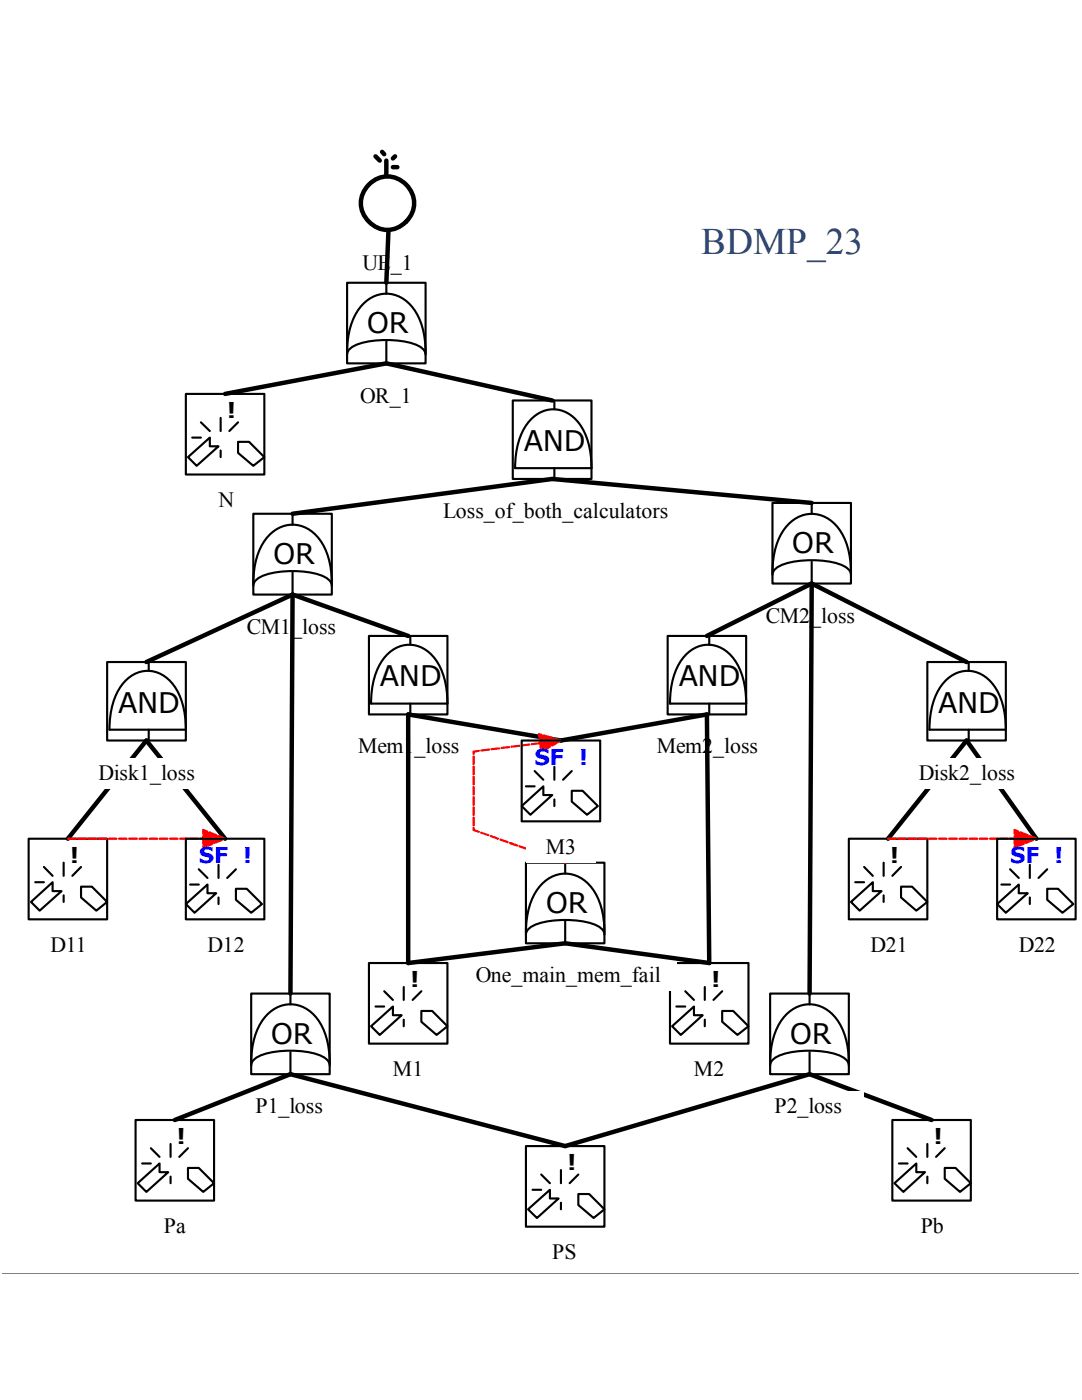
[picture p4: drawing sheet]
<svg xmlns="http://www.w3.org/2000/svg" width="216mm" height="279mm" viewBox="0 0 216 279" stroke-linecap="round" stroke-linejoin="round" font-family="sans-serif">
<path d="M.5 25.1h214.9v229.1h-214.9z" fill="#808080"/>
<path d="M.5 25.1h214.9v228.9h-214.9z" fill="#fff"/>
<path d="M74.9 31.2l.9 .8M76.2 30.3l.5 .5M77.1 32v3.6M78.4 33.4h.9M78.8 31.2l-.4 .4" fill="none" stroke="#000" stroke-width=".89"/>
<circle cx="77.3" cy="40.5" r="5.3" fill="#fff"/>
<circle cx="77.3" cy="40.5" r="5.3" fill="none" stroke="#000" stroke-width=".89"/>
<path d="M68.4 49.5h17.8v6.1h-17.8z" fill="#fff"/>
<path d="M69.3 56.4h15.6v16.1h-15.6zM77.1 56.4v2.2M69.3 70.4a13.6 13.6 0 0 1 3.1-9.6 6.4 6.4 0 0 1 10.3 1 14.4 14.4 0 0 1 2.2 8.6M69.3 70.8l.2-.7a5.7 5.7 0 0 1 3.8-1.9 19.6 19.6 0 0 1 10 .7l.9 .5 .5 .7 .2 .7M77.1 68.2v4.3" fill="none" stroke="#000" stroke-width=".42"/>
<path d="M67.9 76h18.3v6.1h-18.3z" fill="#fff"/>
<path d="M102.3 79.9h15.7v15.7h-15.7zM110.6 79.9v1.8M105.8 83.8a6.1 6.1 0 0 1 10 1.1 14.7 14.7 0 0 1 2.2 8.5h-15.2a13.9 13.9 0 0 1 3-9.6zM110.6 93.4v2.2" fill="none" stroke="#000" stroke-width=".42"/>
<path d="M84.5 99.1h51.8v6.1h-51.8z" fill="#fff"/>
<path d="M37.1 78.6h15.6v16.1h-15.6zM37.5 91.2l4.4-3.9v1.8h1.7l-4.4 3.9zM38.4 87.3h1.7M40.1 84.3l1.8 1.7M44 83.4v2.6M44 89.9v1.3M47.5 88.2h2.2l3 3-2.2 1.8-3-2.6zM47.5 84.3l-1.7 1.7" fill="none" stroke="#000" stroke-width=".42"/>
<path d="M39.7 96.9h10.8v6.1h-10.8z" fill="#fff"/>
<path d="M77.5 46l-.4 10.4M44.9 78.6l32.2-6.1 33.1 7.4" fill="none" stroke="#000" stroke-width=".89"/>
<path d="M50.5 102.5h15.7v16.2h-15.7zM50.5 116.5a13.6 13.6 0 0 1 3.2-9.6 6.4 6.4 0 0 1 10.3 1 14.4 14.4 0 0 1 2.2 8.6M50.5 116.9a3.1 3.1 0 0 1 2.8-2.3 19.2 19.2 0 0 1 11.3 .4l.8 .6 .6 .6 .2 .7M58.4 102.5v2.2M58.4 114.3v4.4" fill="none" stroke="#000" stroke-width=".42"/>
<path d="M45.3 122.1h26.2v6.1h-26.2z" fill="#fff"/>
<path d="M154.1 100.4h15.7v16.1h-15.7zM154.1 114.3a13.6 13.6 0 0 1 3.1-9.6 6.4 6.4 0 0 1 10.4 1.1 14.4 14.4 0 0 1 2.2 8.5M154.1 114.7l.2-.7a5.7 5.7 0 0 1 3.9-1.9 19.6 19.6 0 0 1 10 .8l.8 .5 .6 .6 .2 .7M162 100.4v2.1M162 112.1v4.4" fill="none" stroke="#000" stroke-width=".42"/>
<path d="M148.9 120h26.1v6.1h-26.1z" fill="#fff"/>
<path d="M162 100.4l-51.8-4.8-51.8 6.9" fill="none" stroke="#000" stroke-width=".89"/>
<path d="M5.7 167.4h15.7v16.1h-15.7zM7 176.1h1.8M8.8 173l1.7 1.8M12.7 172.2v2.6M12.7 178.7v1.3M16.2 177h2.1l3.1 3-2.2 1.7-3-2.6zM16.2 173l-1.8 1.8M6.2 180l4.3-3.9v1.7h1.8l-4.4 3.9z" fill="none" stroke="#000" stroke-width=".42"/>
<path d="M6.2 185.7h15.2v6.1h-15.2z" fill="#fff"/>
<path d="M13.5 167.4l15.7-19.6 15.7 19.6" fill="none" stroke="#000" stroke-width=".89"/>
<g fill="#f00">
<path d="M13.4 167.2h1.7l.2 .2-.2 .2h-1.6l-.2-.2zM15.4 167.2h1.7l.3 .2-.3 .2h-1.5l-.2-.2zM17.5 167.2h1.7l.2 .2-.2 .2h-1.6l-.2-.2zM19.5 167.2h1.7l.2 .2-.2 .2h-1.5l-.3-.2zM21.5 167.2h1.7l.3 .2-.3 .2h-1.5l-.2-.2zM23.6 167.2h1.7l.2 .2-.2 .2h-1.6l-.1-.1zM25.6 167.2h1.7l.2 .2-.2 .2h-1.5l-.2-.1zM27.7 167.2h1.6l.2 .2-.2 .2h-1.5l-.1-.1zM29.7 167.2h1.7l.2 .2-.2 .2h-1.6l-.1-.1zM31.7 167.2h1.7l.2 .2-.2 .2h-1.5l-.2-.1zM33.8 167.2h1.6l.2 .2-.2 .2h-1.5l-.1-.1zM35.8 167.2h1.7l.2 .2-.2 .2h-1.6l-.1-.1zM37.8 167.2h1.7l.2 .2-.2 .2h-1.5l-.2-.1zM39.9 167.2h1.6l.2 .2-.2 .2h-1.5l-.1-.1zM41.9 167.2h1.7l.2 .2-.2 .2h-1.6l-.1-.1zM43.9 167.2h1l.2 .2-.2 .2h-.8l-.2-.2z"/>
<path d="M40.9 168.7l1.4-.5 .3 .1-.1 .3-1.5 .6-.2-.2zM42.6 168.1l1.6-.7 .2 .2-.1 .3-1.4 .5h-.2zM43.4 166.8l.3-.1 1.3 .5 .1 .2-.1 .2h-.4l-.1-.2 .3-.2v.4l-1.2-.5zM41.7 165.9l1.6 .6 .1 .3-.3 .1-1.4-.6-.1-.3zM40.4 165.4l1 .3 .1 .3-.3 .2-.7-.3 .3-.2-.1 .8h-.3zM40.4 166.7h.3l.1 .2v1.5l-.2 .2-.3-.2zM40.4 168.8l.2-.1a.37 .37 0 0 1 .1 .6h-.1a.37 .37 0 0 1-.2-.5z"/>
</g>
<path d="M40.6 165.7l4.3 1.7-4.3 1.7z" fill="#f00"/>
<path d="M21.4 132.1h15.7v15.7h-15.7zM24.9 136a6.1 6.1 0 0 1 10 1.1 14.7 14.7 0 0 1 2.2 8.5h-15.3a13.9 13.9 0 0 1 3.1-9.6zM29.7 132.1v1.8M29.7 145.6v2.2" fill="none" stroke="#000" stroke-width=".42"/>
<path d="M15.7 151.3h27.5v6.1h-27.5z" fill="#fff"/>
<path d="M58.4 118.7l-29.2 13.4" fill="none" stroke="#000" stroke-width=".89"/>
<path d="M73.6 126.9h15.7v15.7h-15.7zM77.1 130.8a6.1 6.1 0 0 1 10 1.1 14.7 14.7 0 0 1 2.2 8.5h-15.3a13.9 13.9 0 0 1 3.1-9.6zM81.9 126.9v1.8M81.9 140.4v2.2" fill="none" stroke="#000" stroke-width=".42"/>
<path d="M67.5 146h28.3v6.1h-28.3z" fill="#fff"/>
<path d="M58.4 118.7l23 8.2" fill="none" stroke="#000" stroke-width=".89"/>
<path d="M73.6 192.2h15.7v16.1h-15.7zM76.7 197.8l1.7 1.8M80.6 197v2.6M84.1 197.8l-1.8 1.8M74 204.8l4.4-3.9v1.7h1.7l-4.3 3.9zM74.9 200.9h1.8M80.6 203.5v1.3M84.1 201.8h2.1l3.1 3-2.2 1.7-3-2.6z" fill="none" stroke="#000" stroke-width=".42"/>
<path d="M74.5 210.4h13.9v6.1h-13.9z" fill="#fff"/>
<path d="M111.9 147.8l-30.5-5.2v49.6" fill="none" stroke="#000" stroke-width=".89"/>
<path d="M169.4 167.4h15.6v16.1h-15.6zM170.6 176.1h1.8M172.4 173l1.8 1.8M176.3 172.2v2.6M176.3 178.7v1.3M179.8 177h2.2l3 3-2.2 1.7-3-2.6zM179.8 173l-1.7 1.8M169.8 180l4.4-3.9v1.7h1.7l-4.4 3.9z" fill="none" stroke="#000" stroke-width=".42"/>
<path d="M169.8 185.7h15.2v6.1h-15.2z" fill="#fff"/>
<path d="M141.1 142.6l-29.2 5.2M177.2 167.4l15.7-19.6 13.9 19.6" fill="none" stroke="#000" stroke-width=".89"/>
<path d="M133.2 126.9h15.7v15.7h-15.7zM136.7 130.8a6.1 6.1 0 0 1 10 1.1 14.7 14.7 0 0 1 2.2 8.5h-15.2a13.9 13.9 0 0 1 3-9.6zM141.5 126.9v1.8M141.5 140.4v2.2" fill="none" stroke="#000" stroke-width=".42"/>
<path d="M127.1 146h28.3v6.1h-28.3z" fill="#fff"/>
<path d="M162 116.5l-20.9 10.4M141.1 142.6l.4 49.6" fill="none" stroke="#000" stroke-width=".89"/>
<path d="M133.7 192.2h15.7v16.1h-15.7zM136.7 197.8l1.8 1.8M140.6 197v2.6M144.1 197.8l-1.7 1.8M134.1 204.8l4.4-3.9v1.7h1.7l-4.4 3.9zM135 200.9h1.7M140.6 203.5v1.3M144.1 201.8h2.2l3.1 3-2.2 1.7-3.1-2.6z" fill="none" stroke="#000" stroke-width=".42"/>
<path d="M134.5 210.4h14v6.1h-14z" fill="#fff"/>
<path d="M185 132.1h15.7v15.7h-15.7zM188.5 136a6.1 6.1 0 0 1 10 1.1 14.7 14.7 0 0 1 2.2 8.5h-15.2a13.9 13.9 0 0 1 3-9.6zM193.3 132.1v1.8M193.3 145.6v2.2" fill="none" stroke="#000" stroke-width=".42"/>
<path d="M179.4 151.3h27.4v6.1h-27.4z" fill="#fff"/>
<path d="M162 116.5l30.9 15.6" fill="none" stroke="#000" stroke-width=".89"/>
<g fill="#f00">
<path d="M177 167.2h1.7l.2 .2-.2 .2h-1.5l-.2-.2zM179.1 167.2h1.7l.2 .2-.2 .2h-1.6l-.2-.2zM181.1 167.2h1.7l.2 .2-.2 .2h-1.5l-.2-.1zM183.1 167.2h1.7l.2 .2-.2 .2h-1.5l-.2-.1zM185.2 167.2h1.7l.2 .2-.2 .2h-1.6l-.1-.1zM187.2 167.2h1.7l.2 .2-.2 .2h-1.5l-.2-.1zM189.2 167.2h1.7l.2 .2-.2 .2h-1.5l-.2-.1zM191.3 167.2h1.7l.2 .2-.2 .2h-1.6l-.1-.1zM193.3 167.2h1.7l.2 .2-.2 .2h-1.5l-.2-.1zM195.3 167.2h1.7l.2 .2-.2 .2h-1.5l-.2-.1zM197.4 167.2h1.7l.2 .2-.2 .2h-1.6l-.1-.1zM199.4 167.2h1.7l.2 .2-.2 .2h-1.5l-.2-.1zM201.5 167.2h1.6l.3 .2-.3 .2h-1.5l-.2-.2zM203.5 167.2h1.7l.2 .2-.2 .2h-1.6l-.2-.2zM205.5 167.2h1.3l.2 .2-.2 .2h-1.1l-.3-.2z"/>
<path d="M202.7 168.7l1.5-.5 .3 .1-.2 .3-1.4 .6-.3-.2zM204.5 168.1l1.6-.7 .2 .2-.1 .3-1.4 .5h-.2zM205.3 166.8l.3-.1 1.3 .5 .1 .3-.5 .1-.1-.2 .3-.2v.4l-1.3-.5zM203.5 166l.2-.1 1.4 .6 .2 .3-.3 .1-1.4-.6zM202.3 165.4l.9 .3 .2 .3-.3 .2-.7-.3 .2-.2v.8h-.3zM202.3 166.7h.3v.2v1.5l-.2 .2-.2-.2zM202.3 168.8l.1-.1a.37 .37 0 0 1 .2 .6h-.2a.37 .37 0 0 1-.1-.5z"/>
</g>
<path d="M202.4 165.7l4.4 1.7-4.4 1.7z" fill="#f00"/>
<path d="M104.9 172.2h15.7v16.1h-15.7zM112.8 172.2v2.1M104.9 186.1a13.6 13.6 0 0 1 3.1-9.6 6.4 6.4 0 0 1 10.4 1.1 14.4 14.4 0 0 1 2.2 8.5M104.9 186.5l.2-.7a5.7 5.7 0 0 1 3.9-1.9 19.6 19.6 0 0 1 10 .8l.8 .5 .6 .6 .2 .7M112.8 183.9v4.4" fill="none" stroke="#000" stroke-width=".42"/>
<path d="M91 191.7h44v6.1h-44z" fill="#fff"/>
<path d="M81.4 192.2l31.4-3.9 28.7 3.9" fill="none" stroke="#000" stroke-width=".89"/>
<g fill="#f00">
<path d="M111.2 171.4l1.7 .6 .1 .3-.3 .1-1.4-.5-.2-.3zM109.3 170.8l1.7 .5 .1 .2-.3 .2-1.5-.5-.1-.3zM107.4 170.1l1.6 .5 .1 .3-.2 .1-1.5-.5-.1-.1zM105.5 169.4l1.6 .5 .1 .3-.2 .1-1.5-.5-.1-.1zM103.5 168.8l.3-.1 1.4 .5 .1 .3-.3 .1-1.4-.5zM101.6 168.1l.3-.1 1.4 .5 .1 .3-.3 .2-1.4-.6zM99.8 167.3l1.5 .6 .2 .2-.3 .2-1.4-.5-.1-.1zM97.8 166.7l1.6 .5 .2 .2-.3 .2-1.4-.6h-.2zM95.9 166l1.6 .5 .2 .3-.3 .1-1.5-.5-.1-.3zM94.4 165.1h.3v.6l-.1-.3 1 .4 .2 .3-.3 .1-1.1-.3-.1-.2zM94.4 163l.1-.1 .2 .3v1.5l-.2 .2-.2-.2zM94.4 161l.1-.1 .2 .2v1.5l-.2 .3-.2-.3zM94.4 159l.1-.1 .2 .2v1.5l-.2 .3-.2-.3zM94.4 156.9h.3v.2v1.5l-.2 .2-.2-.2zM94.4 154.9h.3v.1v1.5l-.2 .3-.2-.3zM94.4 152.8h.3v.2v1.5l-.2 .2-.2-.2zM94.4 150.8h.3v.2v1.5l-.2 .2-.2-.2zM94.3 149.8l1.2-.2 .3 .2-.2 .3-1.1 .1 .2-.2v.5l-.2 .2-.2-.2zM95.9 149.6l1.6-.2 .3 .2-.2 .2-1.5 .2h-.2zM97.9 149.4l1.7-.3 .2 .2-.2 .3-1.5 .1-.3-.1zM99.9 149.2l1.7-.3 .2 .2-.2 .2-1.5 .2h-.2zM101.9 148.9l1.7-.3 .2 .2-.2 .3-1.4 .1h-.2zM103.9 148.6l1.7-.2 .3 .1-.2 .3-1.6 .2-.1-.1zM106 148.4l1.6-.3 .3 .2-.2 .2-1.5 .2-.3-.2zM108 148.1l1.6-.2 .3 .1-.2 .3-1.5 .2-.2-.1zM110 147.9l1.7-.3 .2 .2-.2 .2-1.5 .3z"/>
<path d="M108.3 149.6l1.3-.8 .3 .1-.1 .3-1.3 .7h-.3zM109.9 148.7l1.5-.9 .3 .1-.1 .3-1.3 .8-.3-.1zM110.3 147.2l1.7 .4 .1 .3-.3 .1-1.4-.4-.2-.1zM108.4 146.6l1.6 .4 .2 .3-.3 .1-1.5-.4-.1-.1zM107.4 146.3l.8 .2-.1 .3-.6-.1 .3-.2 .1 1-.2 .3-.2-.2zM107.6 147.9l.1-.1 .3 .2 .2 1.6-.2 .2-.3-.2z"/>
</g>
<path d="M107.6 146.5l4.3 1.3-3.9 2.2z" fill="#f00"/>
<path d="M50.1 198.3h15.7v16.1h-15.7zM58 198.3v2.1M50.1 212.2a13.6 13.6 0 0 1 3.1-9.6 6.4 6.4 0 0 1 10.3 1.1 14.4 14.4 0 0 1 2.3 8.5M50.1 212.6a3.1 3.1 0 0 1 2.8-2.3 19.2 19.2 0 0 1 11.3 .5l.8 .5 .6 .6 .2 .7M58 210v4.4" fill="none" stroke="#000" stroke-width=".42"/>
<path d="M47.1 217.8h21.7v6.1h-21.7z" fill="#fff"/>
<path d="M27.1 223.5h15.6v16.1h-15.6zM27.5 236.1l4.3-3.9v1.7h1.8l-4.4 4zM28.4 232.2h1.7M30.1 229.2l1.7 1.7M34 228.3v2.6M34 234.8v1.3M37.5 233.1h2.2l3 3-2.1 1.8-3.1-2.7zM37.5 229.2l-1.7 1.7" fill="none" stroke="#000" stroke-width=".42"/>
<path d="M28.8 241.8h12.2v6.1h-12.2z" fill="#fff"/>
<path d="M58.4 118.7l-.4 79.6M162 116.5l-.5 81.8M161.5 214.4l24.4 9.1M34.9 223.5l23.1-9.1 54.8 14.3" fill="none" stroke="#000" stroke-width=".89"/>
<path d="M153.7 198.3h15.7v16.1h-15.7zM161.5 198.3v2.1M153.7 212.2a13.6 13.6 0 0 1 3.1-9.6 6.4 6.4 0 0 1 10.3 1.1 14.4 14.4 0 0 1 2.3 8.5M153.7 212.6a3.1 3.1 0 0 1 2.7-2.3 19.3 19.3 0 0 1 11.3 .5l.9 .5 .6 .6 .2 .7M161.5 210v4.4" fill="none" stroke="#000" stroke-width=".42"/>
<path d="M150.6 217.8h21.8v6.1h-21.8z" fill="#fff"/>
<path d="M161.5 214.4l-48.7 14.3" fill="none" stroke="#000" stroke-width=".89"/>
<path d="M178.1 223.5h15.6v16.1h-15.6zM178.5 236.1l4.3-3.9v1.7h1.8l-4.3 4zM179.4 232.2h1.7M181.1 229.2l1.7 1.7M185 228.3v2.6M185 234.8v1.3M188.5 233.1h2.2l3 3-2.1 1.8-3.1-2.7zM188.5 229.2l-1.7 1.7" fill="none" stroke="#000" stroke-width=".42"/>
<path d="M179.8 241.8h12.6v6.1h-12.6z" fill="#fff"/>
<path d="M104.9 228.7h15.7v16.1h-15.7zM106.3 237.4h1.7M108 234.4l1.7 1.7M111.9 233.5v2.6M115.4 238.3h2.2l3 3-2.2 1.8-3-2.6zM115.4 234.4l-1.7 1.7M105.4 241.3l4.3-3.9v1.8h1.8l-4.4 3.9zM111.9 240v1.3" fill="none" stroke="#000" stroke-width=".42"/>
<path d="M106.3 247h13v6.1h-13z" fill="#fff"/>
<path d="M37.1 167.4h15.6v16.1h-15.6zM37.9 176.5h1.8M39.7 173.5l1.7 1.7M43.6 172.6v2.6M43.6 179.1v1.3M47.1 177.4h2.1l3.1 3-2.2 1.8-3-2.6zM47.1 173.5l-1.8 1.7M37.1 180.4l4.3-3.9v1.8h1.7l-4.3 3.9z" fill="none" stroke="#000" stroke-width=".42"/>
<path d="M37.5 185.7h15.2v6.1h-15.2z" fill="#fff"/>
<path d="M199 167.4h15.6v16.1h-15.6zM199.8 176.5h1.7M201.5 173.5l1.8 1.7M205.5 172.6v2.6M205.5 179.1v1.3M209 177.4h2.1l3.1 3-2.2 1.8-3-2.6zM209 173.5l-1.8 1.7M199 180.4l4.3-3.9v1.8h1.8l-4.4 3.9z" fill="none" stroke="#000" stroke-width=".42"/>
<path d="M199.4 185.7h15.2v6.1h-15.2z" fill="#fff"/>
<path d="M104.1 147.8h15.7v16.1h-15.7zM104.9 156.9h1.8M106.7 153.9l1.7 1.7M110.6 153v2.6M110.6 159.6v1.3M114.1 157.8h2.1l3.1 3.1-2.2 1.7-3-2.6zM114.1 153.9l-1.7 1.7M104.1 160.9l4.3-4v1.8h1.8l-4.4 3.9z" fill="none" stroke="#000" stroke-width=".42"/>
<path d="M104.9 166.1h14v6.1h-14z" fill="#fff"/>
<text font-size="7.5" fill="#1f497d" x="139.9" y="50.6">BDMP_23</text>
<g font-size="5.7">
<text x="73.2" y="66.5">OR</text>
<text x="104.5" y="90">AND</text>
<text x="54.5" y="112.6">OR</text>
<text x="158" y="110.4">OR</text>
<text x="75.8" y="136.9">AND</text>
<text x="135.4" y="136.9">AND</text>
<text x="23.6" y="142.2">AND</text>
<text x="187.2" y="142.2">AND</text>
<text x="108.9" y="182.2">OR</text>
<text x="54" y="208.3">OR</text>
<text x="157.6" y="208.3">OR</text>
</g>
<g font-size="4.4">
<text x="72.3" y="53.8">UE_1</text>
<text x="45.3" y="83.4">!</text>
<text x="71.9" y="80.4">OR_1</text>
<text x="43.6" y="101.2">N</text>
<text x="88.4" y="103.4">Loss_of_both_calculators</text>
<text x="152.8" y="124.3">CM2_loss</text>
<text x="49.2" y="126.5">CM1_loss</text>
<text x="19.6" y="155.6">Disk1_loss</text>
<text x="71.5" y="150.4">Mem1_loss</text>
<text x="131.1" y="150.4">Mem2_loss</text>
<text x="183.3" y="155.6">Disk2_loss</text>
<text x="14" y="172.2">!</text>
<text x="108.9" y="170.4">M3</text>
<text x="177.6" y="172.2">!</text>
<text x="10.1" y="190">D11</text>
<text x="41.4" y="190">D12</text>
<text x="173.7" y="190">D21</text>
<text x="203.3" y="190">D22</text>
<text x="81.9" y="197">!</text>
<text x="95" y="196">One_main_mem_fail</text>
<text x="141.9" y="197">!</text>
<text x="78.4" y="214.8">M1</text>
<text x="138.5" y="214.8">M2</text>
<text x="51" y="222.2">P1_loss</text>
<text x="154.6" y="222.2">P2_loss</text>
<text x="35.3" y="228.3">!</text>
<text x="113.2" y="233.6">!</text>
<text x="186.4" y="228.3">!</text>
<text x="32.7" y="246.1">Pa</text>
<text x="110.2" y="251.3">PS</text>
<text x="183.7" y="246.1">Pb</text>
</g>
<g font-size="4.4" fill="#00f">
<text x="106.7" y="152.6">SF !</text>
<text x="39.7" y="172.2">SF !</text>
<text x="201.6" y="172.2">SF !</text>
</g>
</svg>
